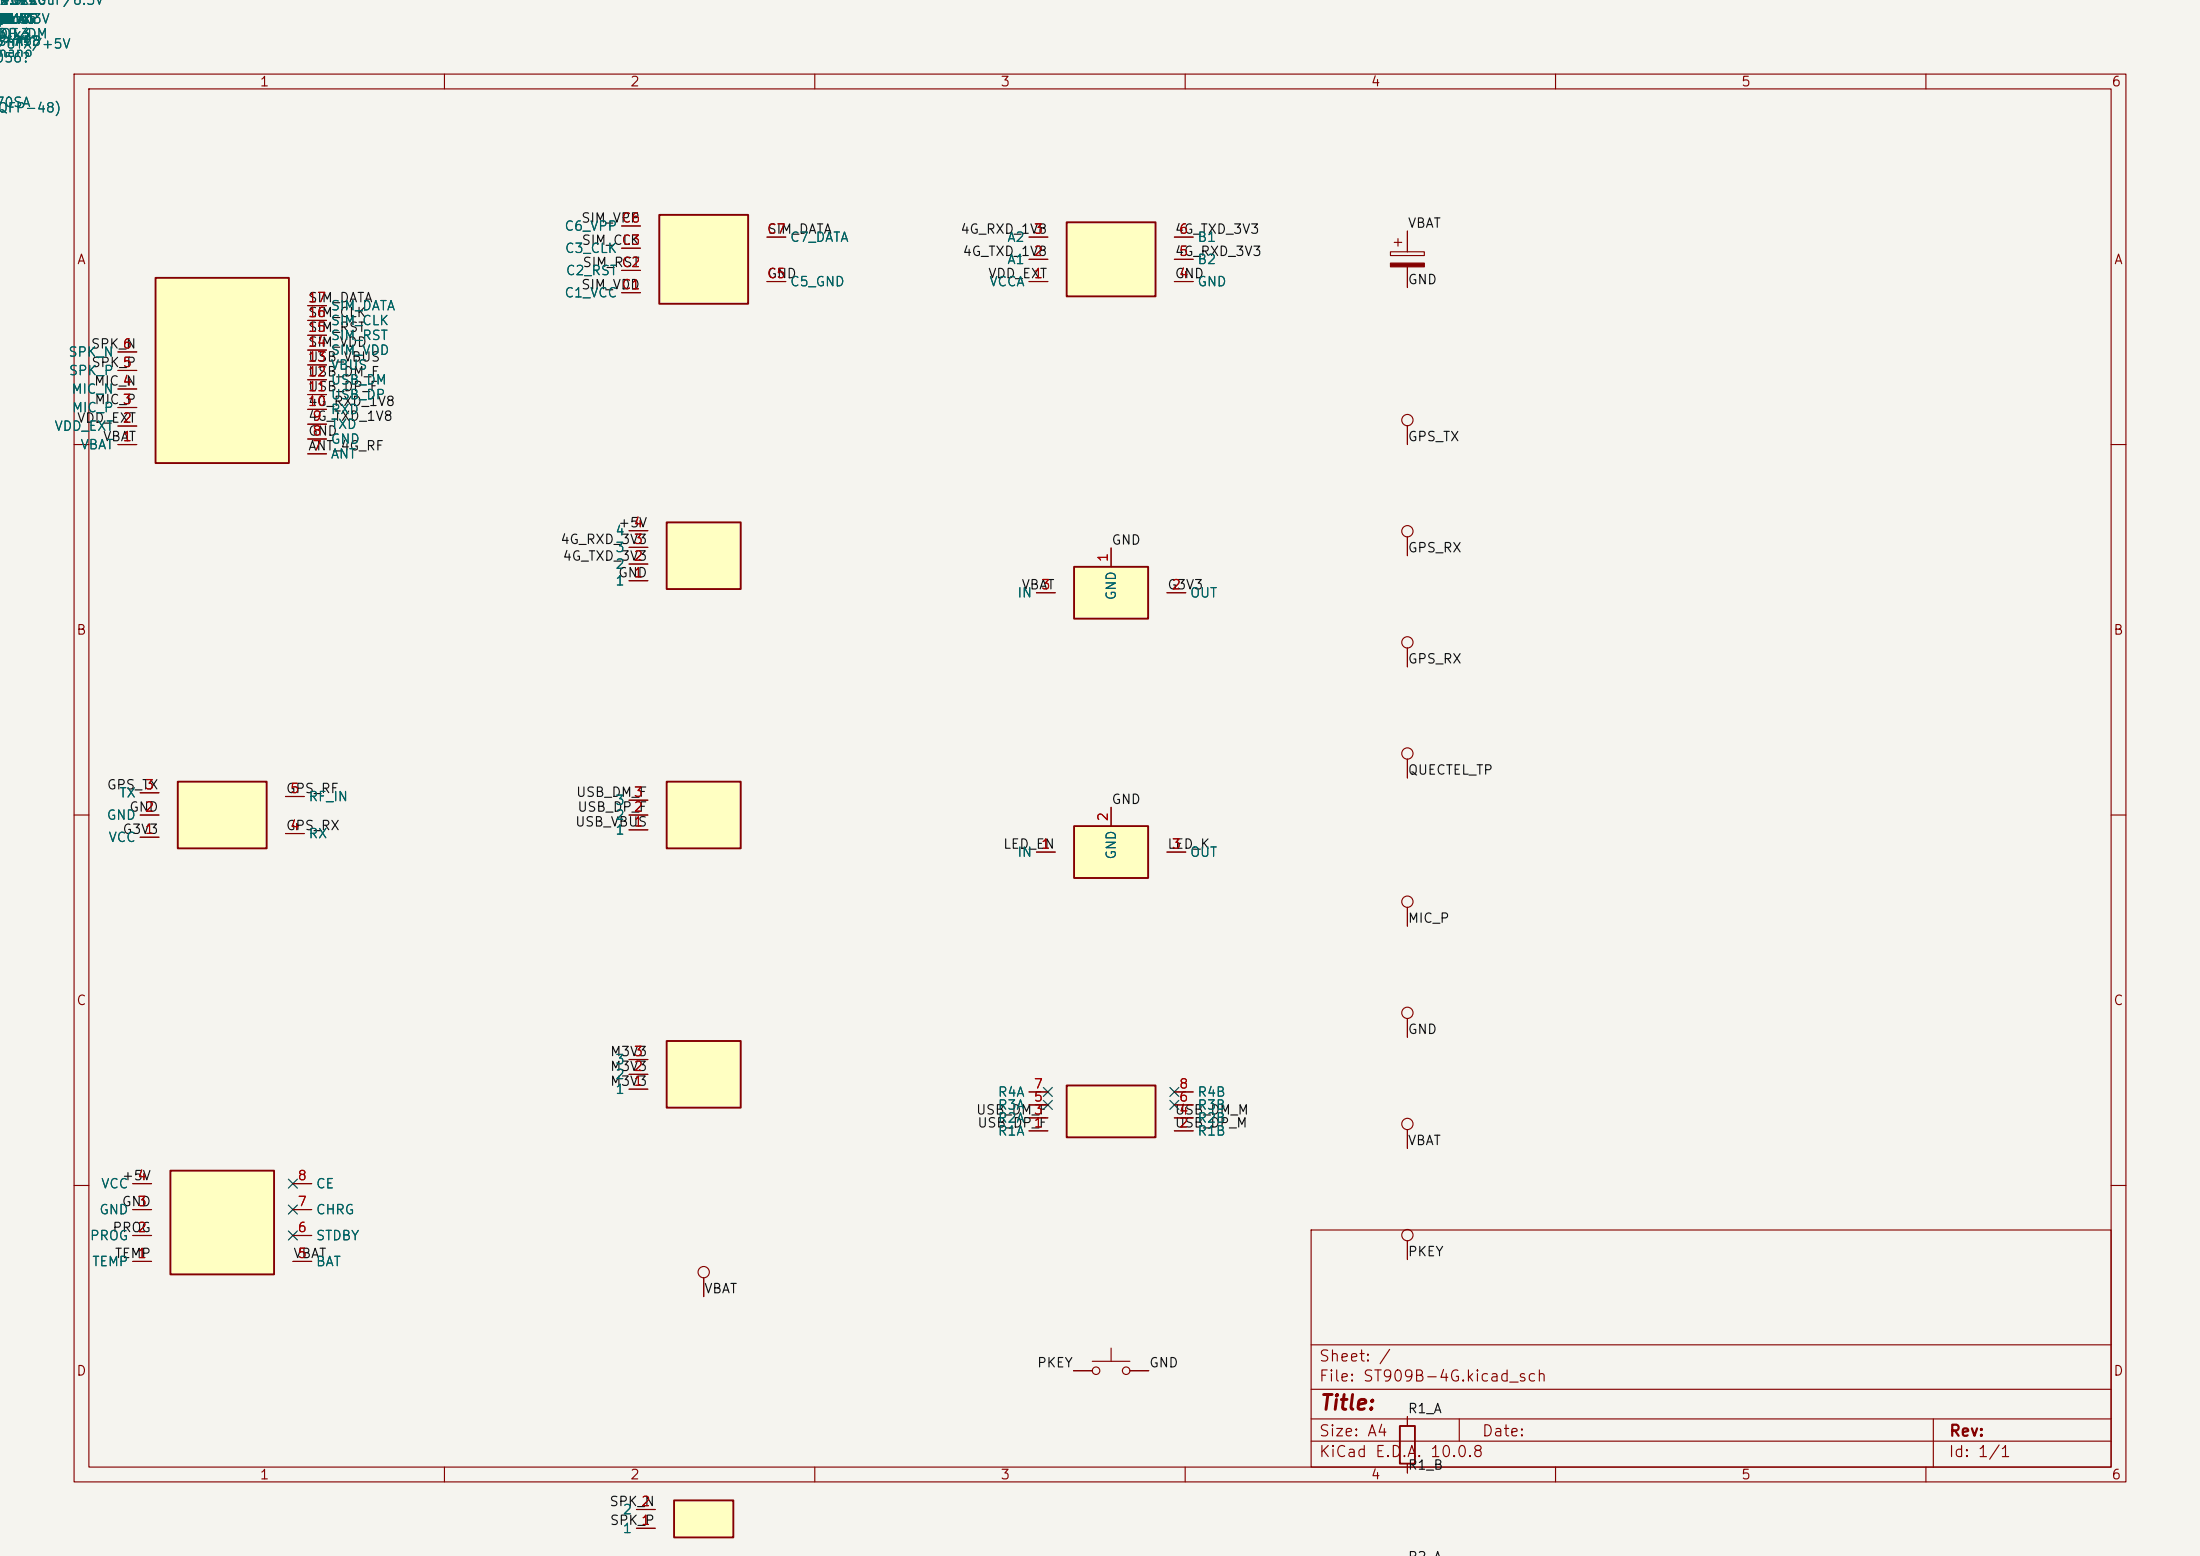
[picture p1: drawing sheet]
<svg xmlns="http://www.w3.org/2000/svg" width="297mm" height="210mm" viewBox="0 0 297 210" stroke-linecap="round" stroke-linejoin="round" font-family="sans-serif">
<path d="M0 0h297v210h-297z" fill="#f5f4ef" stroke="#f5f4ef" stroke-width=".14"/>
<g fill="none" stroke="#840000" stroke-width=".15">
<path d="M10 10h277v190h-277zM12 12h273v186h-273zM60 10v2M110 10v2M160 10v2M210 10v2M260 10v2M10 60h2M285 60h2M10 110h2M285 110h2M10 160h2"/>
<path d="M177 166h108v32h-108zM285 160h2M60 198v2M110 198v2M160 198v2M177 194.5h108M177 191.5h108M177 187.5h108M177 181.5h108M197 191.5v3M210 198v2M260 198v2"/>
<path d="M261 191.5v6.5"/>
</g>
<path d="M89 29h12v12h-12z" fill="#ffffc2"/>
<path d="M89 29h12v12h-12z" fill="none" stroke="#840000" stroke-width=".25"/>
<g fill="none" stroke="#840000" stroke-width=".15">
<path d="M83.9 39.5h2.6M83.9 36.5h2.6M83.9 33.5h2.6M83.9 30.5h2.6M103.5 38h2.6M103.5 32h2.6M190 167.5v2.5"/>
<circle cx="190" cy="166.7" r=".76"/>
</g>
<path d="M91 202.5h8v5h-8z" fill="#ffffc2"/>
<path d="M91 202.5h8v5h-8z" fill="none" stroke="#840000" stroke-width=".25"/>
<path d="M85.9 206.3h2.6M85.9 203.7h2.6" fill="none" stroke="#840000" stroke-width=".15"/>
<path d="M23 158h14v14h-14z" fill="#ffffc2"/>
<path d="M23 158h14v14h-14z" fill="none" stroke="#840000" stroke-width=".25"/>
<path d="M17.9 159.8h2.6M39.5 159.8h2.6M17.9 170.3h2.6M17.9 166.8h2.6M17.9 163.3h2.6M39.5 170.3h2.6M39.5 166.8h2.6M39.5 163.3h2.6" fill="none" stroke="#840000" stroke-width=".15"/>
<path d="M90 140.5h10v9h-10z" fill="#ffffc2"/>
<path d="M90 140.5h10v9h-10z" fill="none" stroke="#840000" stroke-width=".25"/>
<path d="M84.9 147h2.6M84.9 145h2.6M84.9 143h2.6" fill="none" stroke="#840000" stroke-width=".15"/>
<path d="M145 76.5h10v7h-10z" fill="#ffffc2"/>
<path d="M145 76.5h10v7h-10z" fill="none" stroke="#840000" stroke-width=".25"/>
<g fill="none" stroke="#840000" stroke-width=".15">
<path d="M187.7 34h4.6v.5h-4.6zM188.2 32.7h1M188.7 32.2v1M190 31.2v2.8M190 36v2.8M150 74v2.5M139.9 80h2.6M157.5 80h2.6M190 152.5v2.5"/>
<circle cx="190" cy="151.7" r=".76"/>
</g>
<path d="M187.7 35.5h4.6v.5h-4.6z" fill="#840000" stroke="#840000" stroke-width=".15"/>
<path d="M145 111.5h10v7h-10z" fill="#ffffc2"/>
<path d="M145 111.5h10v7h-10z" fill="none" stroke="#840000" stroke-width=".25"/>
<path d="M139.9 115h2.6M150 109v2.5M157.5 115h2.6" fill="none" stroke="#840000" stroke-width=".15"/>
<path d="M144 30h12v10h-12z" fill="#ffffc2"/>
<path d="M144 30h12v10h-12z" fill="none" stroke="#840000" stroke-width=".25"/>
<g fill="none" stroke="#840000" stroke-width=".15">
<path d="M138.9 38h2.6M138.9 35h2.6M138.9 32h2.6M158.5 38h2.6M158.5 35h2.6M158.5 32h2.6M190 137.5v2.5"/>
<circle cx="190" cy="136.7" r=".76"/>
</g>
<path d="M144 146.5h12v7h-12z" fill="#ffffc2"/>
<path d="M144 146.5h12v7h-12z" fill="none" stroke="#840000" stroke-width=".25"/>
<path d="M138.9 152.6h2.6M138.9 150.9h2.6M138.9 149.1h2.6M138.9 147.4h2.6M158.5 152.6h2.6M158.5 150.9h2.6M158.5 149.1h2.6M158.5 147.4h2.6" fill="none" stroke="#840000" stroke-width=".15"/>
<path d="M21 37.5h18v25h-18z" fill="#ffffc2"/>
<path d="M21 37.5h18v25h-18z" fill="none" stroke="#840000" stroke-width=".25"/>
<g fill="none" stroke="#840000" stroke-width=".15">
<path d="M15.9 57.5h2.6M15.9 55h2.6M15.9 52.5h2.6M15.9 50h2.6M15.9 47.5h2.6M41.5 59.3h2.6M41.5 57.3h2.6M41.5 55.3h2.6M41.5 53.3h2.6M41.5 51.3h2.6M41.5 49.3h2.6M41.5 47.3h2.6"/>
<path d="M41.5 45.3h2.6M41.5 43.3h2.6M41.5 41.3h2.6M15.9 60h2.6M41.5 61.3h2.6"/>
</g>
<path d="M90 70.5h10v9h-10z" fill="#ffffc2"/>
<path d="M90 70.5h10v9h-10z" fill="none" stroke="#840000" stroke-width=".25"/>
<g fill="none" stroke="#840000" stroke-width=".15">
<path d="M84.9 78.4h2.6M84.9 76.1h2.6M84.9 73.9h2.6M84.9 71.6h2.6M144.9 185h2.6M147.5 183.7h5M150 182v1.7M152.5 185h2.6"/>
<circle cx="148" cy="185" r=".51"/>
<circle cx="152" cy="185" r=".51"/>
</g>
<path d="M90 105.5h10v9h-10z" fill="#ffffc2"/>
<path d="M90 105.5h10v9h-10z" fill="none" stroke="#840000" stroke-width=".25"/>
<path d="M84.9 112h2.6M84.9 110h2.6M84.9 108h2.6" fill="none" stroke="#840000" stroke-width=".15"/>
<path d="M24 105.5h12v9h-12z" fill="#ffffc2"/>
<path d="M24 105.5h12v9h-12zM189 192.5h2v5h-2z" fill="none" stroke="#840000" stroke-width=".25"/>
<g fill="none" stroke="#840000" stroke-width=".15">
<path d="M83.9 39.5h2.6M83.9 36.5h2.6M83.9 33.5h2.6M83.9 30.5h2.6M103.5 38h2.6M103.5 32h2.6M138.9 38h2.6M138.9 32h2.6M138.9 35h2.6M158.5 38h2.6M158.5 32h2.6M158.5 35h2.6"/>
<path d="M190 31.2v2.8M190 36v2.8M15.9 57.5h2.6M15.9 55h2.6M15.9 52.5h2.6M15.9 50h2.6M15.9 47.5h2.6M41.5 59.3h2.6M41.5 57.3h2.6M41.5 55.3h2.6M41.5 53.3h2.6M41.5 51.3h2.6"/>
<path d="M41.5 49.3h2.6M41.5 47.3h2.6M41.5 45.3h2.6M41.5 43.3h2.6M41.5 41.3h2.6M190 57.5v2.5M15.9 60h2.6M41.5 61.3h2.6M84.9 78.4h2.6M84.9 76.1h2.6M84.9 73.9h2.6M84.9 71.6h2.6"/>
<path d="M150 74v2.5M190 72.5v2.5M139.9 80h2.6M157.5 80h2.6M190 87.5v2.5M18.9 113h2.6M18.9 110h2.6M18.9 107h2.6M38.5 112.5h2.6M38.5 107.5h2.6M84.9 110h2.6M84.9 112h2.6"/>
<path d="M84.9 108h2.6M139.9 115h2.6M150 109v2.5M157.5 115h2.6M190 102.5v2.5M190 122.5v2.5M190 137.5v2.5M17.9 159.8h2.6M39.5 159.8h2.6M84.9 147h2.6M84.9 145h2.6M84.9 143h2.6"/>
<path d="M138.9 152.6h2.6M138.9 150.9h2.6M138.9 149.1h2.6M138.9 147.4h2.6M158.5 152.6h2.6M158.5 150.9h2.6M158.5 149.1h2.6M158.5 147.4h2.6M190 152.5v2.5M17.9 170.3h2.6M17.9 166.8h2.6M17.9 163.3h2.6"/>
<path d="M39.5 170.3h2.6M39.5 166.8h2.6M39.5 163.3h2.6M95 172.5v2.5M190 167.5v2.5M144.9 185h2.6M152.5 185h2.6M190 191.2v1.3M190 197.5v1.3M85.9 206.3h2.6M85.9 203.7h2.6"/>
<circle cx="190" cy="56.7" r=".76"/>
<circle cx="190" cy="71.7" r=".76"/>
<circle cx="190" cy="86.7" r=".76"/>
<circle cx="190" cy="101.7" r=".76"/>
<circle cx="190" cy="121.7" r=".76"/>
<circle cx="95" cy="171.7" r=".76"/>
</g>
<g fill="none" stroke="#000084" stroke-width=".15">
<path d="M38.9 159.1l1.2 1.3M40.1 159.1l-1.2 1.3M140.9 146.8l1.2 1.2M140.9 148.5l1.2 1.2M142.1 146.8l-1.2 1.2M142.1 148.5l-1.2 1.2M157.9 146.8l1.2 1.2M157.9 148.5l1.2 1.2M159.1 146.8l-1.2 1.2M159.1 148.5l-1.2 1.2M38.9 166.1l1.2 1.3M38.9 162.6l1.2 1.3"/>
<path d="M40.1 166.1l-1.2 1.3M40.1 162.6l-1.2 1.3"/>
</g>
<text font-size="2" fill="#840000" x="178" y="190.8">Title:</text>
<g font-size="1.5" fill="#840000">
<text x="178" y="184.1">Sheet: /</text>
<text x="178" y="186.8">File: ST909B-4G.kicad_sch</text>
<text x="178" y="197">KiCad E.D.A. 10.0.8</text>
<text x="178" y="194.2">Size: A4</text>
<text x="200" y="194.2">Date:</text>
<text x="263" y="197">Id: 1/1</text>
<text x="263" y="194.2">Rev:</text>
</g>
<g font-size="1.3" fill="#006464">
<text x="-.9" y="3.5">_FLAG</text>
<text x="-.9" y="3.5">RX</text>
<text x="-.8" y="3.5">OS</text>
<text x="-.8" y="3.5">HR</text>
<text x="-.8" y="3.5">ND</text>
<text x="-.7" y="3.5">PS</text>
<text x="-.7" y="3.5">TX</text>
<text x="-.6" y="3.5">tel</text>
<text x="-.5" y="3.5">AT</text>
<text x="-.5" y="5.5">3 x3</text>
<text x="-.4" y="3.5">patch</text>
<text x="-.3" y="3.5">IC</text>
<text x="-.3" y="5.5">DP/DM</text>
<text x="-.2" y="1">+SPK</text>
<text x="-.2" y="1">NT-4G</text>
<text x="-.2" y="3.5">G</text>
<text x="-.2" y="1">2.0k?</text>
<text x="0" y="3.5">EY3.3V</text>
<text x="0" y="3.5">EY TP</text>
<text x="0" y="5.5">OT</text>
<text x=".1" y="3.5">drv?</text>
<text x=".2" y="3.5">O</text>
<text x="1.3" y="1">0?</text>
<text x="2.5" y="1">220uF/6.3V</text>
<text x="-.9" y="6.5">B-A58</text>
<text x="-.8" y="8.8">056?</text>
<text x="-.6" y="6.9">/UTX/+5V</text>
<text x="-.5" y="6.5">Shift?</text>
<text x="-.3" y="8">nano</text>
<text x=".5" y="6.1">x4?</text>
<text x="-.7" y="14.8">70SA</text>
<text x="-.4" y="15.5">QFP-48)</text>
<text x="76.1" y="31.5">C6_VPP</text>
<text x="76.2" y="34.5">C3_CLK</text>
<text x="106.6" y="33">C7_DATA</text>
<text x="135.9" y="36">A1</text>
<text x="135.9" y="33">A2</text>
<text x="161.6" y="36">B2</text>
<text x="161.6" y="33">B1</text>
<text x="76.1" y="40.5">C1_VCC</text>
<text x="76.3" y="37.5">C2_RST</text>
<text x="106.6" y="39">C5_GND</text>
<text x="133.5" y="39">VCCA</text>
<text x="161.6" y="39">GND</text>
<text x="44.6" y="46.2">SIM_RST</text>
<text x="44.6" y="44.2">SIM_CLK</text>
<text x="44.6" y="42.2">SIM_DATA</text>
<text x="9.1" y="48.5">SPK_N</text>
<text x="9.2" y="51">SPK_P</text>
<text x="9.6" y="53.5">MIC_N</text>
<text x="44.6" y="52.2">USB_DM</text>
<text x="44.6" y="50.2">VBUS</text>
<text x="44.6" y="48.2">SIM_VDD</text>
<text x="7.3" y="58.5">VDD_EXT</text>
<text x="9.6" y="56">MIC_P</text>
<text x="44.6" y="58.2">TXD</text>
<text x="44.6" y="56.2">RXD</text>
<text x="44.6" y="54.2">USB_DP</text>
<text x="10.8" y="61">VBAT</text>
<text x="44.6" y="62.2">ANT</text>
<text x="44.6" y="60.2">GND</text>
<text x="83" y="77.1">2</text>
<text x="83" y="74.8">3</text>
<text x="83" y="72.6">4</text>
<text x="83" y="79.3">1</text>
<text x="137.2" y="81">IN</text>
<text x="151" y="81.1" transform="rotate(-90 151 81.1)">GND</text>
<text x="160.6" y="81">OUT</text>
<text x="16" y="108">TX</text>
<text x="14.3" y="111">GND</text>
<text x="14.6" y="114">VCC</text>
<text x="41.6" y="113.5">RX</text>
<text x="41.6" y="108.5">RF_IN</text>
<text x="83" y="113">1</text>
<text x="83" y="111">2</text>
<text x="83" y="109">3</text>
<text x="137.2" y="116">IN</text>
<text x="151" y="116.1" transform="rotate(-90 151 116.1)">GND</text>
<text x="160.6" y="116">OUT</text>
<text x="83" y="144">3</text>
<text x="83" y="148">1</text>
<text x="83" y="146">2</text>
<text x="134.6" y="148.3">R4A</text>
<text x="161.6" y="148.3">R4B</text>
<text x="134.6" y="153.6">R1A</text>
<text x="134.6" y="151.8">R2A</text>
<text x="134.6" y="150.1">R3A</text>
<text x="161.6" y="153.6">R1B</text>
<text x="161.6" y="151.8">R2B</text>
<text x="161.6" y="150.1">R3B</text>
<text x="13.6" y="160.7">VCC</text>
<text x="42.6" y="160.7">CE</text>
<text x="12" y="167.7">PROG</text>
<text x="13.3" y="164.2">GND</text>
<text x="42.6" y="167.7">STDBY</text>
<text x="42.6" y="164.2">CHRG</text>
<text x="12.3" y="171.2">TEMP</text>
<text x="42.6" y="171.2">BAT</text>
<text x="84" y="207.2">1</text>
<text x="84" y="204.7">2</text>
</g>
<g font-size="1.3" fill="#840000">
<text x="35" y="12">1</text>
<text x="85" y="12">2</text>
<text x="135" y="12">3</text>
<text x="185" y="12">4</text>
<text x="235" y="12">5</text>
<text x="285" y="12">6</text>
<text x="10.3" y="36">A</text>
<text x="285.3" y="36">A</text>
<text x="10.2" y="86">B</text>
<text x="285.2" y="86">B</text>
<text x="10.2" y="136">C</text>
<text x="285.2" y="136">C</text>
<text x="10.2" y="186">D</text>
<text x="285.2" y="186">D</text>
<text x="35" y="200">1</text>
<text x="85" y="200">2</text>
<text x="135" y="200">3</text>
<text x="185" y="200">4</text>
<text x="235" y="200">5</text>
<text x="285" y="200">6</text>
</g>
<g font-size="1.3" fill="#0f0f0f">
<text x="78.4" y="30.4">SIM_VPP</text>
<text x="78.4" y="33.4">SIM_CLK</text>
<text x="103.5" y="31.9">SIM_DATA</text>
<text x="129.6" y="31.9">4G_RXD_1V8</text>
<text x="129.9" y="34.9">4G_TXD_1V8</text>
<text x="158.5" y="31.9">4G_TXD_3V3</text>
<text x="158.5" y="34.9">4G_RXD_3V3</text>
<text x="190" y="31.1">VBAT</text>
<text x="41.5" y="41.1">SIM_DATA</text>
<text x="78.4" y="39.4">SIM_VDD</text>
<text x="78.6" y="36.4">SIM_RST</text>
<text x="103.5" y="37.9">GND</text>
<text x="133.3" y="37.9">VDD_EXT</text>
<text x="158.5" y="37.9">GND</text>
<text x="190" y="38.7">GND</text>
<text x="12.2" y="47.4">SPK_N</text>
<text x="41.5" y="47.1">SIM_VDD</text>
<text x="41.5" y="45.1">SIM_RST</text>
<text x="41.5" y="43.1">SIM_CLK</text>
<text x="12.2" y="49.9">SPK_P</text>
<text x="12.6" y="52.4">MIC_N</text>
<text x="41.5" y="49.1">USB_VBUS</text>
<text x="41.5" y="53.1">USB_DP_F</text>
<text x="41.5" y="51.1">USB_DM_F</text>
<text x="10.3" y="57.4">VDD_EXT</text>
<text x="12.7" y="54.9">MIC_P</text>
<text x="13.8" y="59.9">VBAT</text>
<text x="41.5" y="55.1">4G_RXD_1V8</text>
<text x="41.5" y="59.1">GND</text>
<text x="41.5" y="57.1">4G_TXD_1V8</text>
<text x="190" y="59.9">GPS_TX</text>
<text x="41.5" y="61.1">ANT_4G_RF</text>
<text x="83.4" y="71.5">+5V</text>
<text x="75.6" y="73.7">4G_RXD_3V3</text>
<text x="75.9" y="76">4G_TXD_3V3</text>
<text x="150" y="73.8">GND</text>
<text x="190" y="74.9">GPS_RX</text>
<text x="83.4" y="78.2">GND</text>
<text x="137.8" y="79.9">VBAT</text>
<text x="157.5" y="79.9">G3V3</text>
<text x="190" y="89.9">GPS_RX</text>
<text x="14.3" y="106.9">GPS_TX</text>
<text x="38.5" y="107.4">GPS_RF</text>
<text x="77.7" y="107.9">USB_DM_F</text>
<text x="190" y="104.9">QUECTEL_TP</text>
<text x="16.5" y="112.9">G3V3</text>
<text x="17.4" y="109.9">GND</text>
<text x="38.5" y="112.4">GPS_RX</text>
<text x="77.6" y="111.9">USB_VBUS</text>
<text x="77.9" y="109.9">USB_DP_F</text>
<text x="150" y="108.8">GND</text>
<text x="135.3" y="114.9">LED_EN</text>
<text x="157.5" y="114.9">LED_K</text>
<text x="190" y="124.9">MIC_P</text>
<text x="82.3" y="142.9">M3V3</text>
<text x="190" y="139.9">GND</text>
<text x="82.3" y="146.9">M3V3</text>
<text x="82.3" y="144.9">M3V3</text>
<text x="131.7" y="150.7">USB_DM_F</text>
<text x="131.9" y="152.5">USB_DP_F</text>
<text x="158.5" y="152.5">USB_DP_M</text>
<text x="158.5" y="150.7">USB_DM_M</text>
<text x="190" y="154.9">VBAT</text>
<text x="16.4" y="159.6">+5V</text>
<text x="15.1" y="166.6">PROG</text>
<text x="16.4" y="163.1">GND</text>
<text x="15.4" y="170.1">TEMP</text>
<text x="39.5" y="170.1">VBAT</text>
<text x="190" y="169.9">PKEY</text>
<text x="95" y="174.9">VBAT</text>
<text x="139.9" y="184.9">PKEY</text>
<text x="155.1" y="184.9">GND</text>
<text x="190" y="191.1">R1_A</text>
<text x="82.2" y="203.6">SPK_N</text>
<text x="190" y="198.7">R1_B</text>
<text x="82.2" y="206.1">SPK_P</text>
</g>
<g font-size="1.3" fill="#a90000">
<text x="83.8" y="33.4">C3</text>
<text x="83.8" y="30.4">C6</text>
<text x="103.4" y="31.9">C7</text>
<text x="139.5" y="34.9">2</text>
<text x="139.5" y="31.9">3</text>
<text x="159.1" y="34.9">5</text>
<text x="159.1" y="31.9">6</text>
<text x="41.5" y="41.1">17</text>
<text x="83.8" y="39.4">C1</text>
<text x="83.8" y="36.4">C2</text>
<text x="103.4" y="37.9">C5</text>
<text x="139.5" y="37.9">1</text>
<text x="159.1" y="37.9">4</text>
<text x="16.5" y="47.4">6</text>
<text x="41.5" y="47.1">14</text>
<text x="41.5" y="45.1">15</text>
<text x="41.5" y="43.1">16</text>
<text x="16.5" y="52.4">4</text>
<text x="16.5" y="49.9">5</text>
<text x="41.5" y="53.1">11</text>
<text x="41.5" y="51.1">12</text>
<text x="41.5" y="49.1">13</text>
<text x="16.5" y="59.9">1</text>
<text x="16.5" y="57.4">2</text>
<text x="16.5" y="54.9">3</text>
<text x="41.5" y="55.1">10</text>
<text x="42.1" y="59.1">8</text>
<text x="42.1" y="57.1">9</text>
<text x="42.1" y="61.1">7</text>
<text x="85.5" y="71.5">4</text>
<text x="85.5" y="76">2</text>
<text x="85.5" y="73.7">3</text>
<text x="149.9" y="76" transform="rotate(-90 149.9 76)">1</text>
<text x="85.5" y="78.2">1</text>
<text x="140.5" y="79.9">3</text>
<text x="158.1" y="79.9">2</text>
<text x="19.5" y="106.9">3</text>
<text x="39.1" y="107.4">5</text>
<text x="85.5" y="107.9">3</text>
<text x="19.5" y="112.9">1</text>
<text x="19.5" y="109.9">2</text>
<text x="39.1" y="112.4">4</text>
<text x="85.5" y="111.9">1</text>
<text x="85.5" y="109.9">2</text>
<text x="149.9" y="111" transform="rotate(-90 149.9 111)">2</text>
<text x="140.5" y="114.9">1</text>
<text x="158.1" y="114.9">3</text>
<text x="85.5" y="142.9">3</text>
<text x="85.5" y="146.9">1</text>
<text x="85.5" y="144.9">2</text>
<text x="139.5" y="149">5</text>
<text x="139.5" y="147.2">7</text>
<text x="159.1" y="149">6</text>
<text x="159.1" y="147.2">8</text>
<text x="139.5" y="152.5">1</text>
<text x="139.5" y="150.7">3</text>
<text x="159.1" y="152.5">2</text>
<text x="159.1" y="150.7">4</text>
<text x="18.5" y="159.6">4</text>
<text x="40.1" y="159.6">8</text>
<text x="18.5" y="166.6">2</text>
<text x="18.5" y="163.1">3</text>
<text x="40.1" y="166.6">6</text>
<text x="40.1" y="163.1">7</text>
<text x="18.5" y="170.1">1</text>
<text x="40.1" y="170.1">5</text>
<text x="86.5" y="203.6">2</text>
<text x="86.5" y="206.1">1</text>
</g>
</svg>
